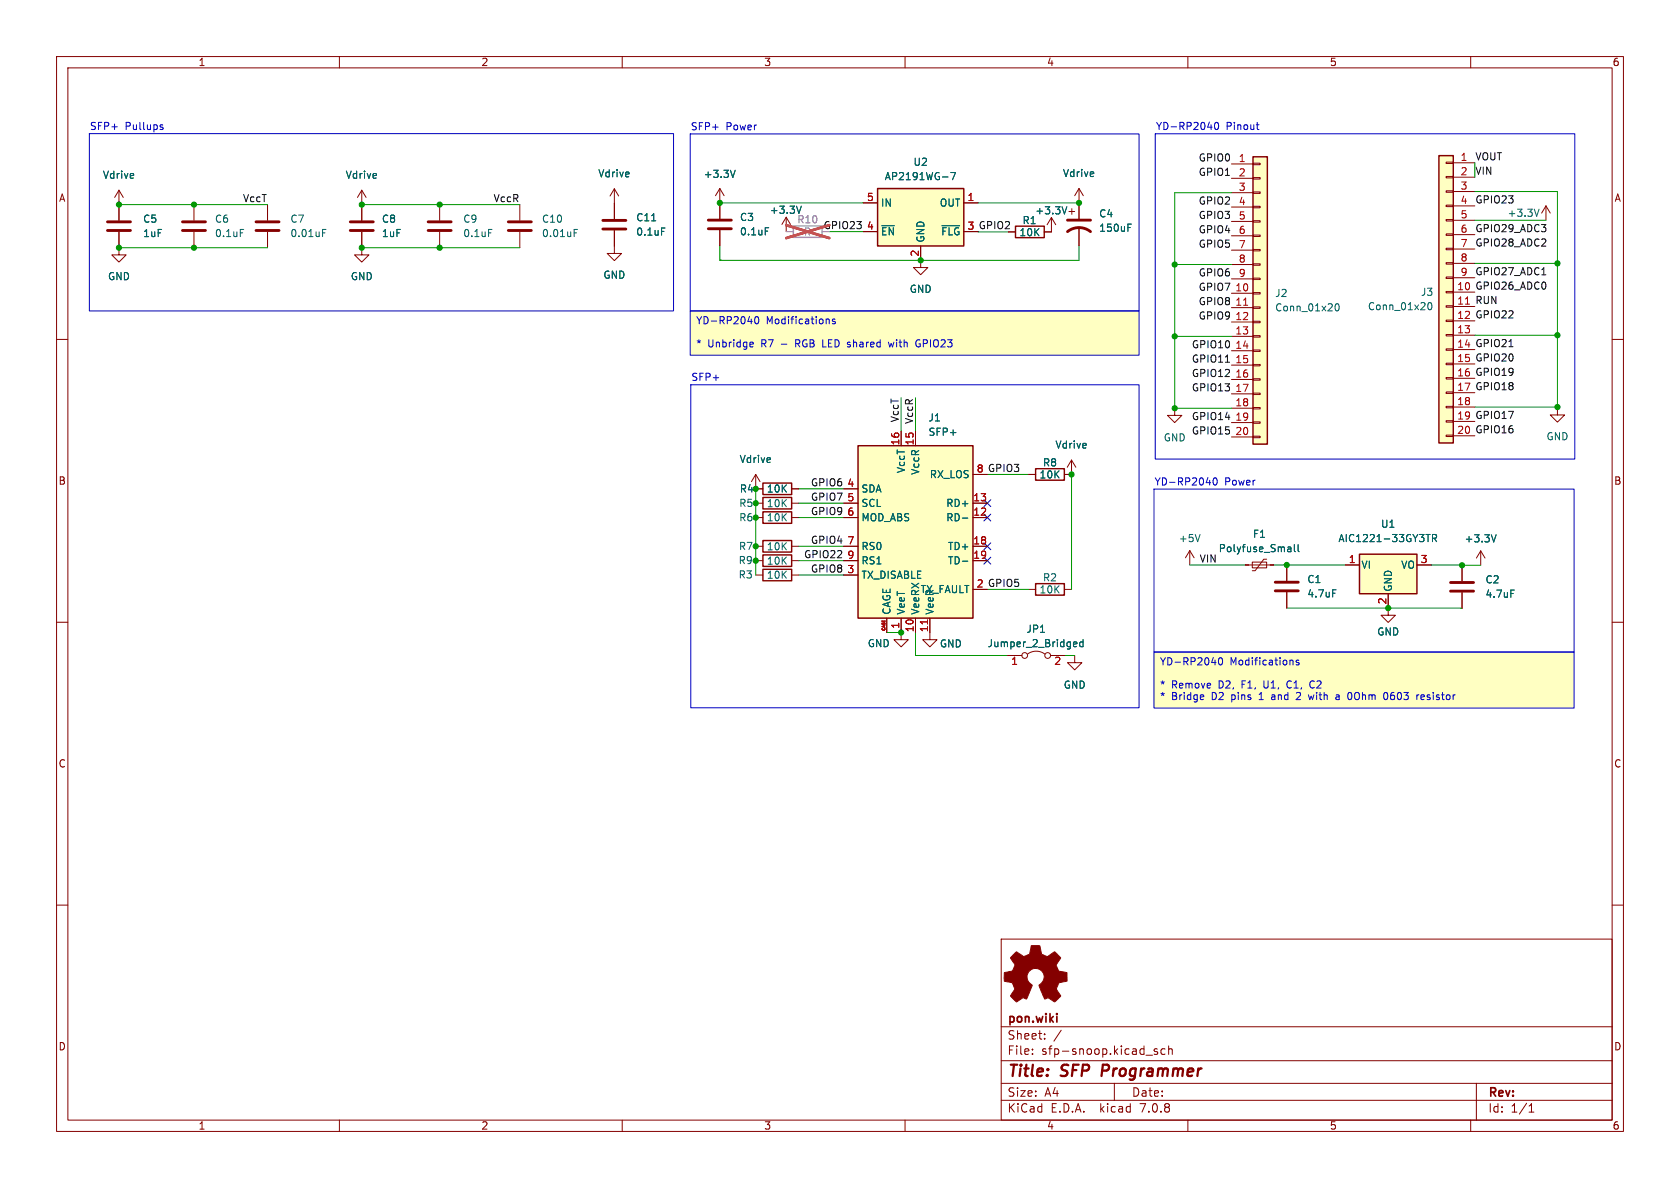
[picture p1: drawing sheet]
<svg xmlns="http://www.w3.org/2000/svg" width="297mm" height="210mm" viewBox="0 0 297 210" stroke-linecap="round" stroke-linejoin="round" font-family="sans-serif">
<g fill="none" stroke="#840000" stroke-width=".18">
<path d="M10 10h277v190h-277zM12 12h273v186h-273zM60 10v2M110 10v2M160 10v2M210 10v2M260 10v2M21 33.6v5.4M21 33.6l-.7 1.3M21 33.6l.8 1.3M34.3 36.2v2.8M47.3 36.2v2.8"/>
<path d="M64 33.6l-.8 1.3M64 33.6v5.4M64 33.6l.7 1.3M77.7 36.2v2.8M91.9 36.2v2.8M108.6 33.4v5.3M108.6 33.4l-.8 1.2M108.6 33.4l.8 1.2M127.3 33.3l-.8 1.3M127.3 33.3v5.4M127.3 33.3l.7 1.3M139 38.4l-.8 1.3"/>
<path d="M139 38.4v2.5M139 38.4l.8 1.3M152.6 35.9h2.5M170.4 35.9h2.5M185.9 38.5l-.8 1.2M185.9 38.5v2.5h-1.3M185.9 38.5l.7 1.2M189 37.4h1M189.5 36.9v1M190.8 33.3v5.4M190.8 33.3l-.8 1.3M190.8 33.3l.7 1.3"/>
<path d="M217.7 29h3.8M217.7 31.5h3.8M217.7 34.1h3.8M217.7 36.6h3.8M217.7 39.1h3.8M221.5 39h1.3v.3h-1.3zM221.5 36.5h1.3v.2h-1.3zM221.5 33.9h1.3v.3h-1.3zM221.5 31.4h1.3v.2h-1.3zM221.5 28.9h1.3v.2h-1.3zM255.7 38.8h1.2v.3h-1.2zM255.7 36.3h1.2v.2h-1.2z"/>
<path d="M255.7 33.7h1.2v.3h-1.2zM255.7 31.2h1.2v.2h-1.2zM255.7 28.7h1.2v.2h-1.2zM256.9 28.8h3.8M256.9 31.3h3.8M256.9 33.9h3.8M256.9 36.4h3.8M256.9 38.9h3.8M273.3 36.4l-.8 1.3M273.3 36.4v2.5M273.3 36.4l.8 1.3M10 60h2"/>
<path d="M21 41v4.1h1.3l-1.3 1.2-1.2-1.2h1.2M34.3 41v2.8M47.3 41v2.8M64 41v4.1h1.2l-1.2 1.2-1.3-1.2h1.3M77.7 41v2.8M91.9 41v2.8M108.6 40.7v4.1h1.3l-1.3 1.3-1.3-1.3h1.3M127.3 40.7v2.8M152.6 40.9h2.5M162.8 43.5v3.8h1.2l-1.2 1.3-1.3-1.3h1.3M170.4 40.9h2.5M178.3 41h1.2"/>
<path d="M190.8 40.2v3.3M217.7 51.8h3.8M217.7 54.4h3.8M217.7 56.9h3.8M217.7 59.5h3.8M217.7 41.7h3.8M217.7 44.2h3.8M217.7 46.8h3.8M217.7 49.3h3.8M221.5 59.3h1.3v.3h-1.3zM221.5 56.8h1.3v.2h-1.3zM221.5 54.3h1.3v.2h-1.3z"/>
<path d="M221.5 51.7h1.3v.3h-1.3zM221.5 49.2h1.3v.2h-1.3zM221.5 46.6h1.3v.3h-1.3zM221.5 44.1h1.3v.2h-1.3zM221.5 41.6h1.3v.2h-1.3zM255.7 59.1h1.2v.3h-1.2zM255.7 56.6h1.2v.2h-1.2zM255.7 54.1h1.2v.2h-1.2zM255.7 51.5h1.2v.3h-1.2zM255.7 49h1.2v.2h-1.2zM255.7 46.4h1.2v.3h-1.2zM255.7 43.9h1.2v.2h-1.2z"/>
<path d="M255.7 41.4h1.2v.2h-1.2zM256.9 51.6h3.8M256.9 54.2h3.8M256.9 56.7h3.8M256.9 59.3h3.8M256.9 41.5h3.8M256.9 44h3.8M256.9 46.6h3.8M256.9 49.1h3.8M285 60h2M159.3 76.3v2.5M161.8 76.3v2.5"/>
<path d="M207.7 72.2v1.2h1.2l-1.2 1.3-1.3-1.3h1.3M217.7 62h3.8M217.7 64.5h3.8M217.7 67.1h3.8M217.7 69.6h3.8M217.7 72.2h3.8M217.7 74.7h3.8M217.7 77.2h3.8M221.5 77.1h1.3v.3h-1.3zM221.5 74.6h1.3v.2h-1.3zM221.5 72h1.3v.3h-1.3zM221.5 69.5h1.3v.2h-1.3z"/>
<path d="M221.5 67h1.3v.2h-1.3zM221.5 64.4h1.3v.3h-1.3zM221.5 61.9h1.3v.2h-1.3zM255.7 76.9h1.2v.3h-1.2zM255.7 74.4h1.2v.2h-1.2zM255.7 71.8h1.2v.3h-1.2zM255.7 69.3h1.2v.2h-1.2zM255.7 66.8h1.2v.2h-1.2zM255.7 64.2h1.2v.3h-1.2zM255.7 61.7h1.2v.2h-1.2zM256.9 61.8h3.8M256.9 64.3h3.8"/>
<path d="M256.9 66.9h3.8M256.9 69.4h3.8M256.9 72h3.8M256.9 74.5h3.8M256.9 77h3.8M275.3 72.1v1.3h1.3l-1.3 1.2-1.2-1.2h1.2M133.6 96.6h1.3M133.6 83.9v2.5h1.3M133.6 91.5h1.3M133.6 99.1h1.3M133.6 83.9l-.8 1.2M133.6 83.9l.8 1.2"/>
<path d="M133.6 89h1.3M140 96.6h1.2M140 86.4h1.2M140 91.5h1.2M140 99.1h1.2M140 89h1.2M149.1 96.6h2.6M149.1 86.4h2.6M149.1 91.5h2.6M149.1 99.1h2.6M149.1 89h2.6M172 96.6h2.5"/>
<path d="M172 91.5h2.5M172 99.1h2.5M172 89h2.5M172 83.9h2.5M181.8 83.9h1.3M189.4 81.3v2.6h-1.2M189.4 81.3l-.7 1.3M189.4 81.3l.8 1.3M210.3 97.3l-.7 1.3M210.3 97.3v2.6M210.3 97.3l.8 1.3M220.1 99.9h5.1"/>
<path d="M221.4 99.4h2.5v1h-2.5zM223.9 98.9h-.5l-1.5 2h-.5M227.5 99.9v2.8M237.8 99.9h2.5M250.5 99.9h2.5M258.5 99.9v2.8M261.8 97.4l-.8 1.3M261.8 97.4v2.5M261.8 97.4l.7 1.3M10 110h2M133.6 101.7h1.3M140 101.7h1.2"/>
<path d="M149.1 101.7h2.6M156.8 109.3v2.5M159.3 109.3v3.8h1.3l-1.3 1.3-1.3-1.3h1.3M161.8 109.3v2.5M164.4 109.3v3.8h1.3l-1.3 1.3-1.3-1.3h1.3M178.1 115.9h2.5M181.7 115.6a2.54 2.54 0 0 1 3 0M181.8 104.2h1.3M185.7 115.9h2.6M188.2 104.2h1.2M190 115.9v1.2h1.3l-1.3 1.3-1.3-1.3h1.3M227.5 104.7v2.8"/>
<path d="M245.4 105v3.8h1.3l-1.3 1.2-1.3-1.2h1.3M258.5 104.7v2.8M285 110h2M10 160h2M285 160h2M177 166h108v32h-108zM60 198v2M110 198v2M160 198v2M177 194.5h108M177 191.5h108M177 187.5h108"/>
<path d="M177 181.5h108M182.5 186.3v.1M182.5 185.5v.1M184.7 183.6v.1M184.7 182.8v.1M187.6 182.1l-1.3 2M197 191.5v3M202.6 186.5h1.1M204.6 185.5l-.4-.1-.2 .2 .1 .2 .5 .2v.3h-.6M206 185.5l-.5-.1-.3 .3v.4l.2 .2h.6M206.6 185.5l.2-.1 .4 .1v.9M206.6 184.9v1.5"/>
<path d="M210 198v2M260 198v2M261 191.5v6.5M270.3 196.6h.9M270.3 195.5l.4-.4v1.5"/>
<circle cx="181.2" cy="115.9" r=".51"/>
<circle cx="185.2" cy="115.9" r=".51"/>
</g>
<path d="M195 188.2l-.3 2" fill="none" stroke="#840000" stroke-width=".4"/>
<g fill="#ffffc2" stroke="#ffffc2" stroke-width=".18">
<path d="M204 115.3h74.3v9.9h-74.3z"/>
<path d="M122 55h79.4v7.8h-79.4z"/>
<path d="M151.7 78.8h20.3v30.5h-20.3z"/>
<path d="M221.5 27.7h2.6v50.8h-2.6z"/>
<path d="M254.4 27.5h2.5v50.8h-2.5z"/>
<path d="M155.1 33.3h15.3v10.2h-15.3z"/>
<path d="M240.3 98h10.2v7h-10.2z"/>
</g>
<g fill="none" stroke="#840000" stroke-width=".25">
<path d="M155.1 33.3h15.3v10.2h-15.3zM179.5 40h5.1v2h-5.1zM221.5 27.7h2.6v50.8h-2.6zM254.4 27.5h2.5v50.8h-2.5zM151.7 78.8h20.3v30.5h-20.3zM134.9 95.6h5.1v2h-5.1zM134.9 85.4h5.1v2h-5.1zM134.9 90.5h5.1v2h-5.1zM134.9 98.1h5.1v2h-5.1zM134.9 87.9h5.1v2.1h-5.1zM183.1 82.9h5.1v2h-5.1zM240.3 98h10.2v7h-10.2z"/>
<path d="M134.9 100.6h5.1v2.1h-5.1zM183.1 103.2h5.1v2h-5.1z"/>
</g>
<path d="M219.9 54h.7M259.1 53.8h.7M164 109.6v.7" fill="none" stroke="#a90000" stroke-width=".18"/>
<g fill="none" stroke="#006464" stroke-width=".18">
<path d="M115.2 39h.7M130 30.1l-.4 1.3M141.7 36.4l-.5 1.3M155.9 39.9h2.2M166.5 39.9h3.1M168.1 30.5h.8l-.5 1.3M188.6 36.5l-.4 1.3M199.4 39.6h.6M272.1 37l-.4 1.2M42.5 40.6h.6M57 41.2h.5M57 40.6h.6"/>
<path d="M86.4 40.6h.6M101.5 41.2h.4M101.5 40.6h.6M117 40.3h.6M135.3 40.3h.6M199.4 40.2h.4M236.2 53.8l.1-.1a.68 .68 0 0 1 .5 .6 .68 .68 0 0 1-.5 .7 .84 .84 0 0 1-.1-1.2zM252.5 53.6l.2-.1a.68 .68 0 0 1 .5 .6 .68 .68 0 0 1-.5 .7l-.2-.2-.1-.3zM170.1 91.6h1M170.1 99.2h1M212.2 94.5l-.5 1.3M228 96.7l.2 .2v.6"/>
<path d="M228.2 97.5h-.4M228.2 97h-.4M228.8 96.3v1l.2 .2M229.5 96.3v1l.2 .2M252.1 94.5h.7M252.5 94.5v1.3M253.2 95.1h.7l.1-.2-.1-.3-.7-.1v1.3M253.5 95.1l.5 .7M264.5 94.5l-.4 1.3M189.8 114.3h.5M189.8 113.5h.4l.2 .3-.6 .1M191.5 113.5h-.4l-.2 .2 .1 .6h.5"/>
<path d="M191.5 113.1v1.2M235.6 104.3h.6M267.1 104.3h.6"/>
</g>
<g fill="none" stroke="#840000" stroke-width=".51">
<path d="M19 39.2h4.1M32.3 39.2h4M45.3 39.2h4M61.9 39.2h4.1M75.7 39.2h4.1M89.9 39.2h4M106.6 39h4M125.2 38.9h4.1M188.7 38.9h4.1M19 40.7h4.1M32.3 40.7h4M45.3 40.7h4"/>
<path d="M61.9 40.7h4.1M75.7 40.7h4.1M89.9 40.7h4M106.6 40.5h4M125.2 40.4h4.1M188.7 40.9a3.3 3.3 0 0 1 4.1 0M225.5 104.4h4M225.5 102.9h4M256.4 104.5h4.1M256.4 103h4.1"/>
</g>
<path d="M140.3 39.9h5v2.1h-5z" fill="none" stroke="#a1a1a1" stroke-width=".25"/>
<path d="M139 40.9h1.3" fill="none" stroke="#a1a1a1" stroke-width=".18"/>
<path d="M139 39.8l7.6 2.3M146.6 39.8l-7.6 2.3" fill="none" stroke="#eb3a3d" stroke-width=".46"/>
<path d="M179.1 168.8l.6-.6 .9 .6a.62 .62 0 0 0 1 0h.2a1.62 1.62 0 0 0 .5-1.4l.1-.2h1.4l.2 .7a.74 .74 0 0 0 .7 1l.5 .2 1.3-.9 1 1.1-.4 .7a.75 .75 0 0 0-.2 1.2l.2 .5 1.5 .2v1.5l-1.4 .3-.1 .1a1.23 1.23 0 0 0-.2 1.2l.6 1-.1 .2-1 .9-.8-.5a.54 .54 0 0 0-.8 0l-1.1-2.4a2.33 2.33 0 0 0 .9-1.9 1.54 1.54 0 0 0-2.5-.7 1.54 1.54 0 0 0 .4 2.6l-1.1 2.4a.69 .69 0 0 0-1.1 .1l-.6 .4-1.1-1.1 .8-1.1-.2-.6a.71 .71 0 0 0-.9-.7l-.8-.2v-1.5h.5a1.11 1.11 0 0 0 1.2-.8 .72 .72 0 0 0-.2-1.1l-.4-.7z" fill="#840000" stroke="#840000" stroke-width=".18"/>
<path d="M272.6 48.6h.7M216.6 64h.8M266.8 61.3h.7" fill="none" stroke="#0f0f0f" stroke-width=".18"/>
<g fill="none" stroke="#0000c2" stroke-width=".18">
<path d="M15.8 23.6h103.3v31.4h-103.3zM28.4 22.4l.4 .3v.1l-.4 .1M28.4 22.1h.4M122 23.7h79.4v31.3h-79.4zM204.2 23.6h74.2v57.6h-74.2zM213.5 22.5h.8M214.8 21.8l.2-.2a.68 .68 0 0 1 .5 .7 .68 .68 0 0 1-.5 .6l-.2-.1-.1-.4zM222.1 22.1h.5M222.3 22.8l.3 .1M122 55h79.4v7.8h-79.4zM132.2 56.8h.8M133.6 56h.1a.68 .68 0 0 1 .5 .6 .68 .68 0 0 1-.5 .6 .84 .84 0 0 1-.1-1.2z"/>
<path d="M146.2 56.4l.4 .2v.6M147.6 56.5l-.3-.1-.2 .2 .1 .2 .4 .1v.3h-.5M122.1 68h79.3v57.1h-79.3zM132.8 60.5h.3l.1 .3-.6 .1M133.1 61.3h-.3M157.1 60.5l.2 .8 .2-.6 .3 .6M162.4 60.8h.3M162.6 60.1a.59 .59 0 0 0-.7 .6 .59 .59 0 0 0 .7 .6l.1-.1M204 86.5h74.3v28.8h-74.3zM213.2 85.3h.8M214.6 84.5h.2a.68 .68 0 0 1 .4 .6 .68 .68 0 0 1-.4 .6 .84 .84 0 0 1-.2-1.2zM204 115.3h74.3v9.9h-74.3z"/>
<path d="M214.2 117.1h.8M215.6 116.3h.1a.68 .68 0 0 1 .4 .6 .68 .68 0 0 1-.4 .6 .84 .84 0 0 1-.1-1.2zM228.2 116.7l.4 .2v.6M229.6 116.8l-.3-.1-.2 .2 .1 .2 .4 .1v.3h-.5M212.7 122.9l.1 .2-.6 .2M222.6 123.7h.7M225 123.2l-.2 .2 .2 .3M227.7 120.4l-.2 .5 .2 .7M229.9 122.9l-.8 .8h.8M231.6 123.7l.2-.6 .2 .6M232 120.4a.68 .68 0 0 0-.5 .6 .68 .68 0 0 0 .5 .6M236.2 122.9h.5l.1 .8"/>
<path d="M236.8 123.1l-.5 .1-.2 .2 .2 .3 .5-.1M238.4 122.5l.2-.1 .3 .1M238.9 122.6v.8M245 122.4a.79 .79 0 0 1 0 1.3M250.7 122.8h.1M251.2 123.3l.6-.2v-.2l-.4-.1-.2 .2 .1 .6h.5"/>
</g>
<g fill="none" stroke="#009600" stroke-width=".18">
<path d="M21 36.2h26.3M64 36.2h27.9M127.3 35.9h25.3M172.9 35.9h17.9M217.7 34.1h-10v38.1h10M260.7 33.9h14.6v38.2M260.7 38.9h12.6M260.7 28.8v2.5M21 43.8h26.3M64 43.8h27.9M127.3 43.5v2.5h63.5v-2.5M146.6 40.9h6"/>
<path d="M172.9 41h5.4M207.7 46.8h10M207.7 59.5h10M260.7 59.3h14.6M260.7 46.6h14.6M159.3 70.3v6M161.8 70.3v6M260.7 72h14.6M133.6 86.4v15.3M141.2 99.1h7.9M141.2 91.5h7.9M141.2 89h7.9"/>
<path d="M141.2 96.6h7.9M141.2 86.4h7.9M174.5 83.9h7.3M189.4 83.9v20.3M210.3 99.9h9.8M225.2 99.9h12.6M253 99.9h8.8M141.2 101.7h7.9M156.8 111.8h2.5M161.8 111.8v4.1h16.3M174.5 104.2h7.3M188.3 115.9h1.7"/>
<path d="M227.5 107.5h31"/>
</g>
<path d="M173.9 88.3l1.3 1.3M173.9 90.9l1.3 1.2M173.9 98.5l1.3 1.2M173.9 96l1.3 1.2M175.2 88.3l-1.3 1.3M175.2 90.9l-1.3 1.2M175.2 98.5l-1.3 1.2M175.2 96l-1.3 1.2" fill="none" stroke="#000084" stroke-width=".18"/>
<g fill="#009600" stroke="#009600" stroke-width=".18">
<circle cx="21" cy="43.8" r=".46"/>
<circle cx="21" cy="36.2" r=".46"/>
<circle cx="34.3" cy="36.2" r=".46"/>
<circle cx="34.3" cy="43.8" r=".46"/>
<circle cx="77.7" cy="43.8" r=".46"/>
<circle cx="77.7" cy="36.2" r=".46"/>
<circle cx="127.3" cy="35.9" r=".46"/>
<circle cx="64" cy="43.8" r=".46"/>
<circle cx="64" cy="36.2" r=".46"/>
<circle cx="207.7" cy="59.5" r=".46"/>
<circle cx="162.8" cy="46" r=".46"/>
<circle cx="207.7" cy="46.8" r=".46"/>
<circle cx="190.8" cy="35.9" r=".46"/>
<circle cx="258.5" cy="99.9" r=".46"/>
<circle cx="275.3" cy="72" r=".46"/>
<circle cx="275.3" cy="59.3" r=".46"/>
<circle cx="227.5" cy="99.9" r=".46"/>
<circle cx="245.4" cy="107.5" r=".46"/>
<circle cx="133.6" cy="86.4" r=".46"/>
<circle cx="133.6" cy="96.6" r=".46"/>
<circle cx="189.4" cy="83.9" r=".46"/>
<circle cx="275.3" cy="46.6" r=".46"/>
<circle cx="207.7" cy="72.2" r=".46"/>
<circle cx="133.6" cy="99.1" r=".46"/>
<circle cx="133.6" cy="91.5" r=".46"/>
<circle cx="133.6" cy="89" r=".46"/>
<circle cx="159.3" cy="111.8" r=".46"/>
</g>
<g font-size="2.8" fill="#840000">
<text x="178" y="190.9">Title:</text>
<text x="187.7" y="190.9">SFP</text>
<text x="195.6" y="190.9">Programmer</text>
</g>
<g font-size="2.1" fill="#840000">
<text x="178" y="184">Sheet:</text>
<text x="178" y="181.2">pon.wiki</text>
<text x="178" y="186.7">File:</text>
<text x="184.1" y="186.7">sfp-snoop.kicad_sch</text>
<text x="178" y="196.9">KiCad</text>
<text x="178" y="194.1">Size:</text>
<text x="184.7" y="194.1">A4</text>
<text x="185.7" y="196.9">E.D.A.</text>
<text x="194.6" y="196.9">kicad</text>
<text x="200" y="194.1">Date:</text>
<text x="201.8" y="196.9">7.0.8</text>
<text x="263" y="194.3">Rev:</text>
<text x="263" y="196.9">Id:</text>
<text x="267.1" y="196.9">1/1</text>
</g>
<g font-size="1.8" fill="#840000">
<text x="35" y="11.9">1</text>
<text x="85" y="11.9">2</text>
<text x="135" y="11.9">3</text>
<text x="185" y="11.9">4</text>
<text x="235" y="11.9">5</text>
<text x="285" y="11.9">6</text>
<text x="10.3" y="35.9">A</text>
<text x="285.3" y="35.9">A</text>
<text x="10.3" y="85.9">B</text>
<text x="285.3" y="85.9">B</text>
<text x="172.6" y="103.9">2 GPIO5</text>
<text x="10.3" y="135.9">C</text>
<text x="285.3" y="135.9">C</text>
<text x="10.3" y="185.9">D</text>
<text x="285.3" y="185.9">D</text>
<text x="35" y="199.9">1</text>
<text x="85" y="199.9">2</text>
<text x="135" y="199.9">3</text>
<text x="185" y="199.9">4</text>
<text x="235" y="199.9">5</text>
<text x="285" y="199.9">6</text>
</g>
<g font-size="1.8" fill="#0000c2">
<text x="15.8" y="23.1">SFP+</text>
<text x="22.1" y="23.1">Pullups</text>
<text x="122" y="23.1">SFP+</text>
<text x="128.3" y="23.1">Power</text>
<text x="204.3" y="23.1">YD-RP2040</text>
<text x="216.7" y="23.1">Pinout</text>
<text x="123" y="57.6">YD-RP2040</text>
<text x="135.5" y="57.6">Modifications</text>
<text x="123" y="61.7">*</text>
<text x="125.1" y="61.7">Unbridge</text>
<text x="134.7" y="61.7">R7</text>
<text x="138.3" y="61.7">-</text>
<text x="141.1" y="61.7">RGB LED shared</text>
<text x="158.2" y="61.7">with</text>
<text x="163.2" y="61.7">GPIO23</text>
<text x="122.1" y="67.4">SFP+</text>
<text x="204" y="85.9">YD-RP2040</text>
<text x="216.5" y="85.9">Power</text>
<text x="205" y="117.9">YD-RP2040</text>
<text x="217.4" y="117.9">Modifications</text>
<text x="205" y="122">*</text>
<text x="205" y="124.1">*</text>
<text x="207.1" y="122">Remove</text>
<text x="207.1" y="124.1">Bridge</text>
<text x="214.3" y="124.1">D2</text>
<text x="215.5" y="122">D2,</text>
<text x="218" y="124.1">pins</text>
<text x="219.8" y="122">F1,</text>
<text x="223.1" y="124.1">1</text>
<text x="223.9" y="122">U1,</text>
<text x="225.5" y="124.1">and</text>
<text x="228.2" y="122">C1,</text>
<text x="230.1" y="124.1">2</text>
<text x="232.4" y="122">C2</text>
<text x="232.5" y="124.1">with</text>
<text x="237.4" y="124.1">a</text>
<text x="239.8" y="124.1">0Ohm</text>
<text x="246.3" y="124.1">0603</text>
<text x="252.3" y="124.1">resistor</text>
</g>
<g font-size="1.8" fill="#006464">
<text x="161.4" y="29.5">U2</text>
<text x="18.1" y="31.8">Vdrive</text>
<text x="61" y="31.8">Vdrive</text>
<text x="105.7" y="31.5">Vdrive</text>
<text x="124.3" y="31.6">+3.3V</text>
<text x="156.3" y="32.1">AP2191WG-7</text>
<text x="187.8" y="31.5">Vdrive</text>
<text x="25.2" y="39.6">C5</text>
<text x="37.9" y="39.6">C6</text>
<text x="51.2" y="39.6">C7</text>
<text x="67.4" y="39.6">C8</text>
<text x="81.8" y="39.6">C9</text>
<text x="95.7" y="39.6">C10</text>
<text x="112.4" y="39.3">C11</text>
<text x="112.4" y="41.9">0.1uF</text>
<text x="130.7" y="39.3">C3</text>
<text x="130.7" y="41.8">0.1uF</text>
<text x="136" y="38">+3.3V</text>
<text x="155.7" y="41.8">~{EN}</text>
<text x="155.7" y="36.7">IN</text>
<text x="166" y="36.7">OUT</text>
<text x="166.3" y="41.8">~{FLG}</text>
<text x="180.1" y="42">10K</text>
<text x="180.7" y="39.8">R1</text>
<text x="182.9" y="38.1">+3.3V</text>
<text x="194.2" y="38.6">C4</text>
<text x="194.2" y="41.2">150uF</text>
<text x="266.4" y="38.5">+3.3V</text>
<text x="25.2" y="42.1">1uF</text>
<text x="37.9" y="42.1">0.1uF</text>
<text x="51.2" y="42.1">0.01uF</text>
<text x="67.4" y="42.1">1uF</text>
<text x="81.8" y="42.1">0.1uF</text>
<text x="95.7" y="42.1">0.01uF</text>
<text x="163.6" y="43" transform="rotate(-90 163.6 43)">GND</text>
<text x="19" y="49.7">GND</text>
<text x="61.9" y="49.7">GND</text>
<text x="106.6" y="49.5">GND</text>
<text x="160.7" y="52">GND</text>
<text x="225.3" y="52.7">J2</text>
<text x="251.1" y="52.5">J3</text>
<text x="225.3" y="55.2">Conn_01x20</text>
<text x="241.7" y="55">Conn_01x20</text>
<text x="164.1" y="74.7">J1</text>
<text x="164.1" y="77.2">SFP+</text>
<text x="130.7" y="82">Vdrive</text>
<text x="160.2" y="83.7" transform="rotate(-90 160.2 83.7)">VccT</text>
<text x="184.3" y="82.7">R8</text>
<text x="186.5" y="79.5">Vdrive</text>
<text x="205.6" y="78.2">GND</text>
<text x="273.3" y="78">GND</text>
<text x="130.6" y="89.8">R5</text>
<text x="130.7" y="87.3">R4</text>
<text x="135.5" y="87.3">10K</text>
<text x="135.5" y="89.9">10K</text>
<text x="152.2" y="87.3">SDA</text>
<text x="152.2" y="89.8">SCL</text>
<text x="162.7" y="84" transform="rotate(-90 162.7 84)">VccR</text>
<text x="164.3" y="84.7">RX_LOS</text>
<text x="167.2" y="89.8">RD+</text>
<text x="183.7" y="84.8">10K</text>
<text x="130.6" y="92.4">R6</text>
<text x="135.5" y="92.4">10K</text>
<text x="152.2" y="92.4">MOD_ABS</text>
<text x="167.2" y="92.4">RD-</text>
<text x="221.4" y="95.3">F1</text>
<text x="244" y="93.5">U1</text>
<text x="130.5" y="99.9">R9</text>
<text x="130.5" y="97.4">R7</text>
<text x="135.5" y="97.5">10K</text>
<text x="135.5" y="100">10K</text>
<text x="152.2" y="97.4">RS0</text>
<text x="152.2" y="100">RS1</text>
<text x="167.5" y="97.4">TD+</text>
<text x="167.5" y="100">TD-</text>
<text x="208.3" y="96">+5V</text>
<text x="215.4" y="97.8">Polyfuse_Small</text>
<text x="236.5" y="96">AIC1221-33GY3TR</text>
<text x="240.6" y="100.7">VI</text>
<text x="247.6" y="100.7">VO</text>
<text x="258.8" y="96.1">+3.3V</text>
<text x="130.5" y="102.5">R3</text>
<text x="135.5" y="102.5">10K</text>
<text x="152.2" y="102.5">TX_DISABLE</text>
<text x="162.6" y="105.1">TX_FAULT</text>
<text x="183.7" y="105.1">10K</text>
<text x="184.3" y="103">R2</text>
<text x="231" y="103.3">C1</text>
<text x="231" y="105.8">4.7uF</text>
<text x="246.3" y="104.7" transform="rotate(-90 246.3 104.7)">GND</text>
<text x="262.5" y="103.3">C2</text>
<text x="262.5" y="105.9">4.7uF</text>
<text x="157.6" y="108.8" transform="rotate(-90 157.6 108.8)">CAGE</text>
<text x="160.2" y="108.8" transform="rotate(-90 160.2 108.8)">VeeT</text>
<text x="162.7" y="108.8" transform="rotate(-90 162.7 108.8)">VeeRX</text>
<text x="165.3" y="108.8" transform="rotate(-90 165.3 108.8)">VeeR</text>
<text x="181.4" y="112.1">JP1</text>
<text x="243.4" y="112.5">GND</text>
<text x="153.3" y="114.6">GND</text>
<text x="166.1" y="114.7">GND</text>
<text x="174.5" y="114.6">Jumper_2_Bridged</text>
<text x="188" y="121.9">GND</text>
</g>
<g font-size="1.8" fill="#0f0f0f">
<text x="211.8" y="28.6">GPIO0</text>
<text x="260.7" y="28.4">VOUT</text>
<text x="42.9" y="35.8">VccT</text>
<text x="87.2" y="35.8">VccR</text>
<text x="211.8" y="31.2">GPIO1</text>
<text x="260.7" y="31">VIN</text>
<text x="211.8" y="38.8">GPIO3</text>
<text x="211.8" y="41.3">GPIO4</text>
<text x="211.8" y="36.3">GPIO2</text>
<text x="260.7" y="36">GPIO23</text>
<text x="260.7" y="41.1">GPIO29_ADC3</text>
<text x="211.8" y="43.9">GPIO5</text>
<text x="260.7" y="43.7">GPIO28_ADC2</text>
<text x="211.8" y="49">GPIO6</text>
<text x="211.8" y="51.5">GPIO7</text>
<text x="260.7" y="53.8">RUN</text>
<text x="260.7" y="51.3">GPIO26_ADC0</text>
<text x="260.7" y="48.7">GPIO27_ADC1</text>
<text x="211.8" y="56.6">GPIO9</text>
<text x="211.8" y="54">GPIO8</text>
<text x="260.7" y="56.4">GPIO22</text>
<text x="210.6" y="64.2">GPIO11</text>
<text x="210.6" y="61.7">GPIO10</text>
<text x="260.7" y="61.4">GPIO21</text>
<text x="260.7" y="64">GPIO20</text>
<text x="210.6" y="66.7">GPIO12</text>
<text x="210.6" y="69.3">GPIO13</text>
<text x="260.7" y="69.1">GPIO18</text>
<text x="260.7" y="66.5">GPIO19</text>
<text x="159" y="74.7" transform="rotate(-90 159 74.7)">VccT</text>
<text x="161.5" y="75" transform="rotate(-90 161.5 75)">VccR</text>
<text x="210.6" y="74.4">GPIO14</text>
<text x="210.6" y="76.9">GPIO15</text>
<text x="260.7" y="74.1">GPIO17</text>
<text x="260.7" y="76.7">GPIO16</text>
<text x="172.6" y="83.6">8 GPIO3</text>
<text x="143.3" y="88.6">GPIO7</text>
<text x="143.3" y="86.1">GPIO6</text>
<text x="143.3" y="91.1">GPIO9</text>
<text x="142.1" y="98.8">GPIO22</text>
<text x="143.3" y="96.2">GPIO4</text>
<text x="143.3" y="101.3">GPIO8</text>
<text x="212" y="99.5">VIN</text>
</g>
<g font-size="1.8" fill="#a90000">
<text x="218.9" y="28.7">1</text>
<text x="258.1" y="28.5">1</text>
<text x="153.2" y="35.6">5</text>
<text x="170.9" y="35.6">1</text>
<text x="218.9" y="31.3">2</text>
<text x="218.9" y="33.8">3</text>
<text x="258.1" y="31.1">2</text>
<text x="258.1" y="33.6">3</text>
<text x="153.2" y="40.7">4</text>
<text x="170.9" y="40.7">3</text>
<text x="218.9" y="36.3">4</text>
<text x="218.9" y="38.9">5</text>
<text x="218.9" y="41.4">6</text>
<text x="258.1" y="36.1">4</text>
<text x="258.1" y="38.7">5</text>
<text x="258.1" y="41.2">6</text>
<text x="162.5" y="45.5" transform="rotate(-90 162.5 45.5)">2</text>
<text x="218.9" y="44">7</text>
<text x="218.9" y="46.5">8</text>
<text x="258.1" y="43.8">7</text>
<text x="258.1" y="46.3">8</text>
<text x="218.3" y="51.6">10</text>
<text x="218.9" y="49">9</text>
<text x="257.5" y="51.4">10</text>
<text x="257.5" y="53.9">11</text>
<text x="258.1" y="48.8">9</text>
<text x="218.3" y="54.1">11</text>
<text x="218.3" y="56.7">12</text>
<text x="218.3" y="59.2">13</text>
<text x="257.5" y="56.5">12</text>
<text x="257.5" y="59">13</text>
<text x="218.3" y="61.7">14</text>
<text x="218.3" y="64.3">15</text>
<text x="257.5" y="61.5">14</text>
<text x="257.5" y="64.1">15</text>
<text x="218.3" y="66.8">16</text>
<text x="218.3" y="69.4">17</text>
<text x="218.3" y="71.9">18</text>
<text x="257.5" y="66.6">16</text>
<text x="257.5" y="69.2">17</text>
<text x="257.5" y="71.7">18</text>
<text x="218.3" y="74.4">19</text>
<text x="218.3" y="77">20</text>
<text x="257.5" y="74.2">19</text>
<text x="257.5" y="76.8">20</text>
<text x="159.1" y="78.8" transform="rotate(-90 159.1 78.8)">16</text>
<text x="161.6" y="78.8" transform="rotate(-90 161.6 78.8)">15</text>
<text x="172.6" y="83.6">8</text>
<text x="149.7" y="86.2">4</text>
<text x="149.7" y="88.7">5</text>
<text x="172" y="88.7">13</text>
<text x="149.7" y="91.2">6</text>
<text x="172" y="91.2">12</text>
<text x="149.7" y="101.4">3</text>
<text x="149.7" y="96.3">7</text>
<text x="149.7" y="98.9">9</text>
<text x="172" y="96.3">18</text>
<text x="172" y="98.9">19</text>
<text x="238.4" y="99.6">1</text>
<text x="251.1" y="99.6">3</text>
<text x="172.6" y="103.9">2</text>
<text x="245.2" y="106.9" transform="rotate(-90 245.2 106.9)">2</text>
<text x="159.1" y="111.2" transform="rotate(-90 159.1 111.2)">1</text>
<text x="161.6" y="111.9" transform="rotate(-90 161.6 111.9)">10</text>
<text x="164.1" y="111.9" transform="rotate(-90 164.1 111.9)">11</text>
<text x="178.7" y="117.9">1</text>
<text x="186.3" y="117.9">2</text>
</g>
<g font-size="1.8" fill="#989898">
<text x="140.9" y="39.7">R10</text>
<text x="142" y="41.9">R</text>
</g>
<text font-size="1.8" fill="#a1a1a1" x="145.5" y="40.6">GPIO23</text>
<text font-size="1.8" fill="#009600" x="170.9" y="40.7">3 GPIO2</text>
<text font-size=".7" fill="#a90000" x="156.5" y="111.6" transform="rotate(-90 156.5 111.6)">CAGE</text>
</svg>
